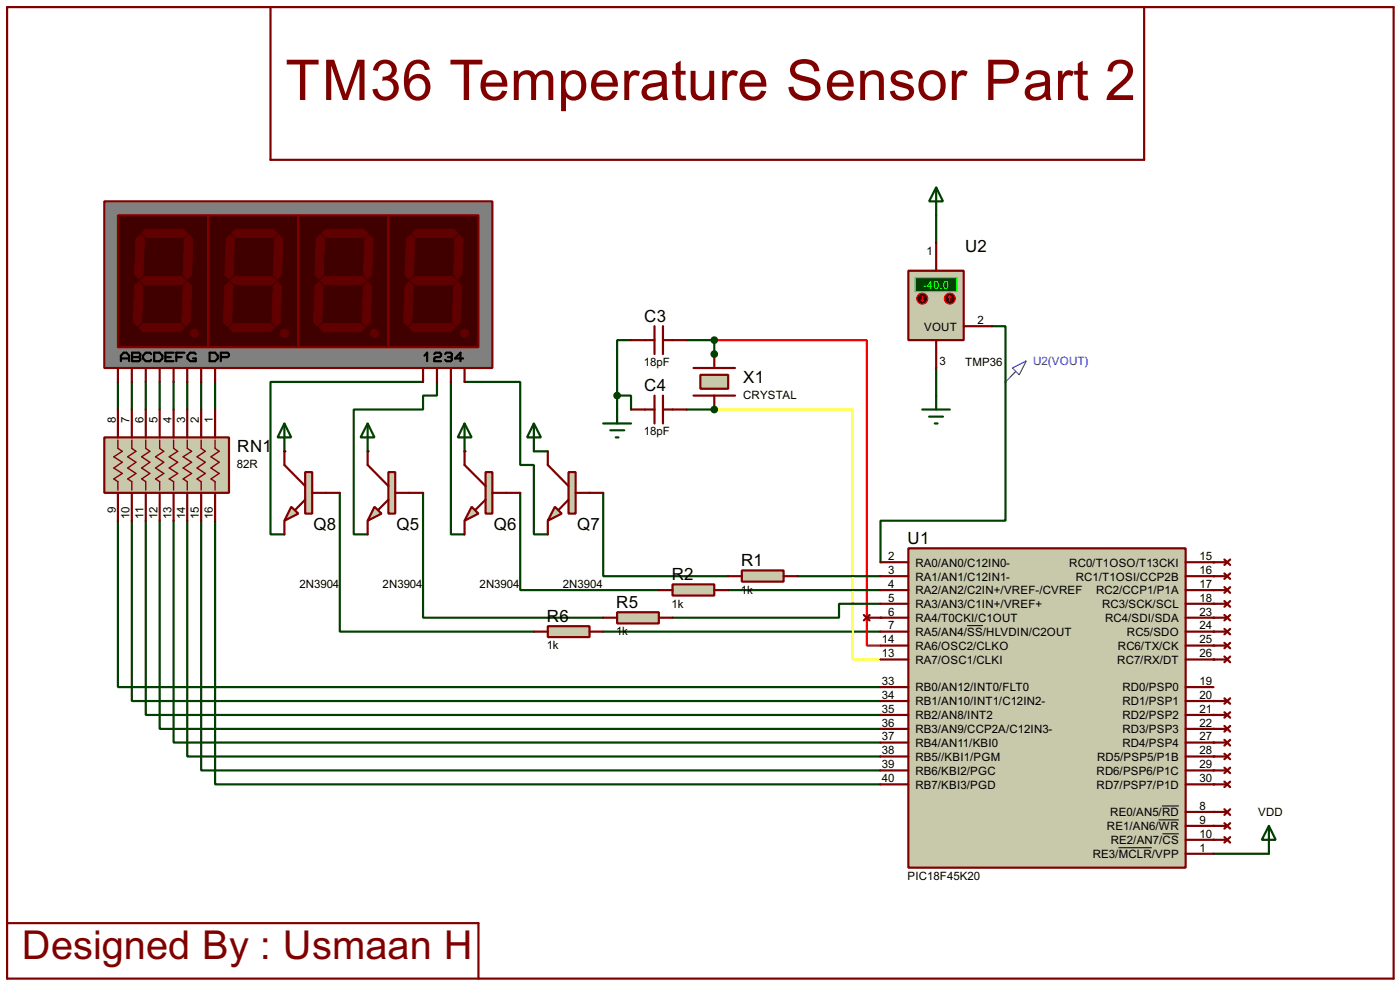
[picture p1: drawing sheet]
<svg xmlns="http://www.w3.org/2000/svg" width="256mm" height="180mm" viewBox="0 0 256 180" stroke-linecap="round" stroke-linejoin="round" font-family="sans-serif">
<circle cx="130.9" cy="75" r=".2" fill="#004000"/>
<path d="M125.8 75h5.1" fill="none" stroke="#004000" stroke-width=".4"/>
<circle cx="130.9" cy="64.8" r=".2" fill="#004000"/>
<g fill="none" stroke="#004000" stroke-width=".4">
<path d="M21.6 69.9v5.1M24.2 69.9v5.1M26.7 69.9v5.1M29.3 69.9v5.1M31.8 69.9v5.1M34.3 69.9v5.1M36.9 69.9v5.1M39.4 69.9v5.1M113.1 72.4h2.5v2.6M113.1 72.4v2.6M115.6 62.3h-2.5v10.1M125.8 62.3h5.1v2.5"/>
<path d="M77.5 90.2v22.9h33"/>
</g>
<circle cx="67.4" cy="82.6" r=".2" fill="#004000"/>
<path d="M80.1 69.9v2.5h-2.6v2.6h-12.7v22.8h2.6M95.3 90.2v17.8h25.4" fill="none" stroke="#004000" stroke-width=".4"/>
<circle cx="85.1" cy="82.6" r=".2" fill="#004000"/>
<path d="M82.6 69.9v27.9h2.5M85.1 69.9h10.2v15.2h2.5v12.7h2.6M62.3 90.2v25.4h35.5M97.8 82.6h2.6M110.5 90.2v15.3h22.9" fill="none" stroke="#004000" stroke-width=".4"/>
<circle cx="52.1" cy="82.6" r=".2" fill="#004000"/>
<path d="M171.5 39.4v5.1M181.7 59.7h2.5v10.2M77.5 69.9h-27.9v27.9h2.5M171.5 67.4v5" fill="none" stroke="#004000" stroke-width=".4"/>
<circle cx="161.3" cy="113.1" r=".2" fill="#004000"/>
<path d="M21.6 95.3v30.5h139.7M24.2 95.3v33h137.1M26.7 95.3v35.6h134.6M29.3 95.3v38.1h132M31.8 95.3v40.6h129.5M34.3 95.3v43.2h127M36.9 95.3v45.7h124.4M39.4 95.3v48.3h121.9M110.5 115.6h50.8" fill="none" stroke="#004000" stroke-width=".4"/>
<path d="M130.9 62.3h27.9v55.9h2.5" fill="none" stroke="#f00" stroke-width=".4"/>
<path d="M130.9 75h25.4v45.7h5" fill="none" stroke="#ff0" stroke-width=".4"/>
<g fill="#004000">
<circle cx="222.3" cy="102.9" r=".2"/>
<circle cx="222.3" cy="110.5" r=".2"/>
<circle cx="222.3" cy="113.1" r=".2"/>
<circle cx="222.3" cy="115.6" r=".2"/>
<circle cx="222.3" cy="118.2" r=".2"/>
<circle cx="222.3" cy="120.7" r=".2"/>
<circle cx="222.3" cy="128.3" r=".2"/>
<circle cx="222.3" cy="130.9" r=".2"/>
<circle cx="222.3" cy="133.4" r=".2"/>
<circle cx="222.3" cy="135.9" r=".2"/>
<circle cx="222.3" cy="138.5" r=".2"/>
<circle cx="222.3" cy="141" r=".2"/>
<circle cx="222.3" cy="143.6" r=".2"/>
<circle cx="222.3" cy="148.6" r=".2"/>
<circle cx="222.3" cy="151.2" r=".2"/>
<circle cx="222.3" cy="153.7" r=".2"/>
</g>
<path d="M222.3 156.3h10.2" fill="none" stroke="#004000" stroke-width=".4"/>
<g fill="#004000">
<circle cx="222.3" cy="105.5" r=".2"/>
<circle cx="222.3" cy="108" r=".2"/>
</g>
<path d="M184.2 69.9v25.4h-22.9v7.6M133.4 108h27.9M146.1 105.5h15.2M161.3 110.5h-7.6v2.6h-30.5M232.5 151.2l1.2 2.5h-2.5zM232.5 151.2v5.1" fill="none" stroke="#004000" stroke-width=".4"/>
<g fill="none" stroke="#800000" stroke-width=".4">
<path d="M1.3 1.3h254v177.8h-254zM49.6 1.3v28h160v-28M127.1 67.4h7.6M127.1 72.4h7.6M158.3 112.6l1 1M158.8 113.1h2.5M159.3 112.6l-1 1M222.3 113.1h2.5M222.3 102.9h2.5M222.3 105.5h2.5M222.3 108h2.5M222.3 110.5h2.5"/>
<path d="M222.3 115.6h2.5M224.3 102.4l1.1 1M224.3 105l1.1 1M224.3 107.5l1.1 1M224.3 110l1.1 1.1M224.3 112.6l1.1 1M224.3 115.1l1.1 1M225.4 102.4l-1.1 1M225.4 105l-1.1 1M225.4 107.5l-1.1 1M225.4 110l-1.1 1.1M225.4 112.6l-1.1 1"/>
<path d="M225.4 115.1l-1.1 1M222.3 133.4h2.5M222.3 135.9h2.5M222.3 138.5h2.5M222.3 130.9h2.5M224.3 132.9l1.1 1M224.3 135.4l1.1 1.1M224.3 138l1.1 1M224.3 130.4l1.1 1M225.4 132.9l-1.1 1M225.4 135.4l-1.1 1.1M225.4 138l-1.1 1"/>
<path d="M225.4 130.4l-1.1 1M222.3 143.6h2.5M222.3 141h2.5M222.3 148.6h2.5M222.3 151.2h2.5M222.3 153.7h2.5M224.3 143.1l1.1 1M224.3 140.5l1.1 1M224.3 148.1l1.1 1.1M224.3 150.7l1.1 1M224.3 153.2l1.1 1M225.4 143.1l-1.1 1"/>
<path d="M225.4 140.5l-1.1 1M225.4 148.1l-1.1 1.1M225.4 150.7l-1.1 1M225.4 153.2l-1.1 1M1.3 169h86.4v10.1"/>
</g>
<path d="M128.3 68.6h5.1v2.6h-5.1z" fill="#c8c8aa" stroke="#800000" stroke-width=".4"/>
<path d="M119.9 59.7v5.1M121.5 59.7v5.1M115.6 62.3h4.3M115.6 75h4.3M119.9 72.4v5.1M121.5 72.4v5.1M121.5 62.3h4.3M121.5 75h4.3M130.9 64.8v2.6M130.9 72.4v2.6" fill="none" stroke="#800000" stroke-width=".4"/>
<g fill="#004000" stroke="#004000" stroke-width=".4">
<circle cx="130.8" cy="75" r=".5"/>
<circle cx="130.8" cy="64.8" r=".5"/>
<circle cx="113" cy="72.4" r=".5"/>
<circle cx="130.8" cy="62.3" r=".5"/>
</g>
<path d="M110.5 77.5h5.1M111.8 78.8h2.6M113.1 75v2.5M112.8 80.1h.5" fill="none" stroke="#004000" stroke-width=".4"/>
<path d="M19.1 80.1h22.9v10.1h-22.9z" fill="#c8c8aa" stroke="#800000" stroke-width=".4"/>
<path d="M21.6 80.6v1.5l.8 .5-1.5 1 1.5 1-1.5 1.1 1.5 1-1.5 1 .7 .5v1.5M24.2 80.6v1.5l.7 .5-1.5 1 1.5 1-1.5 1.1 1.5 1-1.5 1 .8 .5v1.5M26.7 80.6v1.5l.8 .5-1.5 1 1.5 1-1.5 1.1 1.5 1-1.5 1 .7 .5v1.5M29.3 80.6v1.5l.7 .5-1.5 1 1.5 1-1.5 1.1 1.5 1-1.5 1 .8 .5v1.5M31.8 80.6v1.5l.8 .5-1.6 1 1.6 1-1.6 1.1 1.6 1-1.6 1 .8 .5v1.5M34.3 80.6v1.5l.8 .5-1.5 1 1.5 1-1.5 1.1 1.5 1-1.5 1 .7 .5v1.5M36.9 80.6v1.5l.7 .5-1.5 1 1.5 1-1.5 1.1 1.5 1-1.5 1 .8 .5v1.5M39.4 80.6v1.5l.8 .5-1.5 1 1.5 1-1.5 1.1 1.5 1-1.5 1 .7 .5v1.5" fill="none" stroke="#800000" stroke-width=".25"/>
<g fill="none" stroke="#800000" stroke-width=".4">
<path d="M21.6 75v5.1M24.2 75v5.1M26.7 75v5.1M29.3 75v5.1M31.8 75v5.1M34.3 75v5.1M36.9 75v5.1M39.4 75v5.1M21.6 90.2v5.1M24.2 90.2v5.1M26.7 90.2v5.1M29.3 90.2v5.1"/>
<path d="M31.8 90.2v5.1M34.3 90.2v5.1M36.9 90.2v5.1M39.4 90.2v5.1"/>
</g>
<path d="M19.1 36.9h71.1v30.5h-71.1z" fill="#808080" stroke="#800000" stroke-width=".4"/>
<path d="M21.6 39.4h16.6v24.2h-16.6z" fill="#400000" stroke="#800000" stroke-width=".4"/>
<g fill="#600000" stroke="#600000" stroke-width=".18">
<path d="M26 42.7l.7-.7h6.9l.7 .7-.7 .8h-6.9z" fill-rule="evenodd"/>
<path d="M33.8 43.7l.8-.7 .8 .7-.3 6.6-.8 .8-.7-.8z" fill-rule="evenodd"/>
<path d="M25.7 51.4l.8-.8h6.8l.8 .8-.8 .7h-6.8z" fill-rule="evenodd"/>
<path d="M24.9 43.7l.8-.7 .8 .7-.3 6.6-.7 .8-.8-.8z" fill-rule="evenodd"/>
<path d="M33.6 52.4l.7-.8 .8 .8-.2 6.6-.8 .7-.8-.7z" fill-rule="evenodd"/>
<path d="M25.5 60l.7-.8h6.9l.7 .8-.7 .8h-6.9z" fill-rule="evenodd"/>
<path d="M24.7 52.4l.8-.8 .7 .8-.2 6.6-.8 .7-.8-.7z" fill-rule="evenodd"/>
</g>
<path d="M38.2 39.4h16.5v24.2h-16.5z" fill="#400000" stroke="#800000" stroke-width=".4"/>
<g fill="#600000" stroke="#600000" stroke-width=".18">
<path d="M42.5 42.7l.7-.7h6.9l.8 .7-.8 .8h-6.9z" fill-rule="evenodd"/>
<path d="M50.3 43.7l.8-.7 .8 .7-.3 6.6-.7 .8-.8-.8z" fill-rule="evenodd"/>
<path d="M42.2 51.4l.8-.8h6.8l.8 .8-.8 .7h-6.8z" fill-rule="evenodd"/>
<path d="M41.5 43.7l.7-.7 .8 .7-.3 6.6-.7 .8-.8-.8z" fill-rule="evenodd"/>
<path d="M50.1 52.4l.8-.8 .7 .8-.2 6.6-.8 .7-.8-.7z" fill-rule="evenodd"/>
<path d="M42 60l.7-.8h6.9l.7 .8-.7 .8h-6.9z" fill-rule="evenodd"/>
<path d="M41.2 52.4l.8-.8 .7 .8-.2 6.6-.8 .7-.8-.7z" fill-rule="evenodd"/>
<circle cx="35.6" cy="61" r=".75"/>
<circle cx="52.1" cy="61" r=".75"/>
</g>
<path d="M54.7 39.4h16.5v24.2h-16.5z" fill="#400000" stroke="#800000" stroke-width=".4"/>
<g fill="#600000" stroke="#600000" stroke-width=".18">
<path d="M59 42.7l.7-.7h6.9l.8 .7-.8 .8h-6.9z" fill-rule="evenodd"/>
<path d="M66.9 43.7l.7-.7 .8 .7-.3 6.6-.7 .8-.8-.8z" fill-rule="evenodd"/>
<path d="M59.5 50.6h6.8l.8 .8-.8 .7h-6.8l-.8-.7z" fill-rule="evenodd"/>
<path d="M58 43.7l.7-.7 .8 .7-.3 6.6-.7 .8-.8-.8z" fill-rule="evenodd"/>
<path d="M66.6 52.4l.8-.8 .7 .8-.2 6.6-.8 .7-.8-.7z" fill-rule="evenodd"/>
<path d="M58.5 60l.7-.8h6.9l.8 .8-.8 .8h-6.9z" fill-rule="evenodd"/>
<path d="M57.7 52.4l.8-.8 .7 .8-.2 6.6-.8 .7-.7-.7z" fill-rule="evenodd"/>
<circle cx="68.6" cy="61" r=".75"/>
</g>
<path d="M71.2 39.4h16.5v24.2h-16.5z" fill="#400000" stroke="#800000" stroke-width=".4"/>
<g fill="#600000" stroke="#600000" stroke-width=".18">
<path d="M75.5 42.7l.8-.7h6.8l.8 .7-.8 .8h-6.8z" fill-rule="evenodd"/>
<path d="M83.4 43.7l.7-.7 .8 .7-.3 6.6-.7 .8-.8-.8z" fill-rule="evenodd"/>
<path d="M75.2 51.4l.8-.8h6.9l.7 .8-.7 .7h-6.9z" fill-rule="evenodd"/>
<path d="M74.5 43.7l.7-.7 .8 .7-.3 6.6-.7 .8-.8-.8z" fill-rule="evenodd"/>
<path d="M83.9 51.6l.7 .8-.2 6.6-.8 .7-.7-.7 .2-6.6z" fill-rule="evenodd"/>
<path d="M75 60l.7-.8h6.9l.8 .8-.8 .8h-6.9z" fill-rule="evenodd"/>
<path d="M74.2 52.4l.8-.8 .7 .8-.2 6.6-.8 .7-.7-.7z" fill-rule="evenodd"/>
<circle cx="85.1" cy="61" r=".75"/>
</g>
<g fill="none" stroke="#000" stroke-width=".4">
<path d="M22.2 66.1v-1l.5-.5h.5l.5 .5v1M22.2 65.6h1.5M24.2 64.6h1.3l.2 .2v.3l-.2 .3 .2 .2v.3l-.2 .2h-1.3zM24.2 65.4h1.3M27.7 64.8l-.2-.2h-.8l-.5 .5v.5l.5 .5h.8l.2-.2M28.3 64.6h1l.5 .5v.5l-.5 .5h-1zM30.3 65.4h1M31.8 64.6h-1.5v1.5h1.5M32.3 65.4h1M33.8 64.6h-1.5v1.5M35.9 64.8l-.3-.2h-.7l-.5 .5v.5l.5 .5h1v-.5h-.5M38.4 64.6h1l.5 .5v.5l-.5 .5h-1z"/>
<path d="M40.5 65.4h1.2l.3-.3v-.3l-.3-.2h-1.2v1.5M77.8 65.1l.5-.5v1.5M79.6 64.8l.2-.2h.8l.2 .2v.3l-.2 .3h-.8l-.2 .2v.5h1.2M81.6 64.8l.2-.2h.8l.2 .2v.3l-.2 .3M82.1 65.4h.5M82.6 65.4l.2 .2v.3l-.2 .2h-.8l-.2-.2M84.9 65.6h-1.5l1-1v1.5"/>
</g>
<path d="M21.6 67.4v2.5M24.2 67.4v2.5M26.7 67.4v2.5M29.3 67.4v2.5M31.8 67.4v2.5M34.3 67.4v2.5M36.9 67.4v2.5M39.4 67.4v2.5M77.5 67.4v2.5M80.1 67.4v2.5M82.6 67.4v2.5M85.1 67.4v2.5" fill="none" stroke="#800000" stroke-width=".4"/>
<path d="M135.9 104.4h7.7v2.1h-7.7z" fill="#c8c8aa" stroke="#800000" stroke-width=".4"/>
<path d="M133.4 105.5h2.5M143.6 105.5h2.5" fill="none" stroke="#800000" stroke-width=".4"/>
<path d="M123.2 107h7.7v2h-7.7z" fill="#c8c8aa" stroke="#800000" stroke-width=".4"/>
<path d="M120.7 108h2.5M130.9 108h2.5" fill="none" stroke="#800000" stroke-width=".4"/>
<path d="M113.1 112.1h7.6v2h-7.6z" fill="#c8c8aa" stroke="#800000" stroke-width=".4"/>
<path d="M110.5 113.1h2.6M120.7 113.1h2.5" fill="none" stroke="#800000" stroke-width=".4"/>
<path d="M100.4 114.6h7.6v2h-7.6z" fill="#c8c8aa" stroke="#800000" stroke-width=".4"/>
<path d="M97.8 115.6h2.6M108 115.6h2.5" fill="none" stroke="#800000" stroke-width=".4"/>
<path d="M52.1 77.5l1.3 2.6h-2.5zM52.1 77.5v5.1M67.4 77.5l1.2 2.6h-2.5zM67.4 77.5v5.1" fill="none" stroke="#004000" stroke-width=".4"/>
<path d="M68.6 92.8l1.3 1.2-2.5 1.3z" fill="#c8c8aa" stroke="#800000" stroke-width=".4"/>
<path d="M71.2 86.4h1.2v7.6h-1.2z" fill="#c8c8aa" stroke="#800000" stroke-width=".4"/>
<path d="M67.4 82.6v2.5l3.8 3.9M67.4 95.3v2.5M71.2 91.5l-1.8 1.8M72.4 90.2h5.1" fill="none" stroke="#800000" stroke-width=".4"/>
<path d="M85.1 77.5l1.3 2.6h-2.5zM85.1 77.5v5.1" fill="none" stroke="#004000" stroke-width=".4"/>
<path d="M86.4 92.8l1.3 1.2-2.6 1.3z" fill="#c8c8aa" stroke="#800000" stroke-width=".4"/>
<path d="M89 86.4h1.2v7.6h-1.2z" fill="#c8c8aa" stroke="#800000" stroke-width=".4"/>
<path d="M85.1 82.6v2.5l3.9 3.9M85.1 95.3v2.5M89 91.5l-1.8 1.8M90.2 90.2h5.1" fill="none" stroke="#800000" stroke-width=".4"/>
<path d="M97.8 77.5l1.3 2.6h-2.5zM97.8 77.5v5.1" fill="none" stroke="#004000" stroke-width=".4"/>
<path d="M101.7 92.8l1.2 1.2-2.5 1.3z" fill="#c8c8aa" stroke="#800000" stroke-width=".4"/>
<path d="M104.2 86.4h1.3v7.6h-1.3z" fill="#c8c8aa" stroke="#800000" stroke-width=".4"/>
<path d="M100.4 82.6v2.5l3.8 3.9M100.4 95.3v2.5M104.2 91.5l-1.8 1.8M105.5 90.2h5" fill="none" stroke="#800000" stroke-width=".4"/>
<path d="M53.4 92.8l1.3 1.2-2.6 1.3z" fill="#c8c8aa" stroke="#800000" stroke-width=".4"/>
<path d="M55.9 86.4h1.3v7.6h-1.3z" fill="#c8c8aa" stroke="#800000" stroke-width=".4"/>
<path d="M52.1 82.6v2.5l3.8 3.9M52.1 95.3v2.5M55.9 91.5l-1.7 1.8M57.2 90.2h5.1M222.3 128.3h2.5M224.3 127.8l1.1 1M225.4 127.8l-1.1 1" fill="none" stroke="#800000" stroke-width=".4"/>
<path d="M166.4 49.6h10.2v12.7h-10.2z" fill="#c8c8aa" stroke="#800000" stroke-width=".4"/>
<path d="M167.7 50.9h7.6v2.5h-7.6z" fill="#004000" stroke="#0f0" stroke-width=".2"/>
<path d="M171.5 44.5v5.1M176.6 59.7h5.1M171.5 62.3v5.1" fill="none" stroke="#800000" stroke-width=".4"/>
<circle cx="174" cy="54.7" r="1" fill="#400000" stroke="#f00" stroke-width=".2"/>
<path d="M174 54.2l-.2 .2M174 54.2l.3 .2M174 54.2v1" fill="none" stroke="#f00" stroke-width=".2"/>
<circle cx="168.9" cy="54.7" r="1" fill="#400000" stroke="#f00" stroke-width=".2"/>
<path d="M168.7 54.9l.3 .3M169 54.2v1M169.2 54.9l-.2 .3" fill="none" stroke="#f00" stroke-width=".2"/>
<path d="M171.5 34.3l1.3 2.6h-2.6zM171.5 34.3v5.1M169 75h5M170.2 76.3h2.6M171.3 77.5h.5M171.5 72.4v2.6" fill="none" stroke="#004000" stroke-width=".4"/>
<path d="M185.5 67.4l2.5-1.3-1.3 2.5zM186 68.1l-1.8 1.8" fill="none" stroke="#0000c0" stroke-width=".2"/>
<path d="M222.3 118.2h2.5M224.3 117.7l1.1 1M225.4 117.7l-1.1 1M222.3 120.7h2.5M224.3 120.2l1.1 1M225.4 120.2l-1.1 1" fill="none" stroke="#800000" stroke-width=".4"/>
<path d="M166.4 100.4h50.8v58.4h-50.8z" fill="#c8c8aa" stroke="#800000" stroke-width=".4"/>
<g fill="none" stroke="#800000" stroke-width=".4">
<path d="M161.3 113.1h5.1M161.3 115.6h5.1M161.3 118.2h5.1M161.3 102.9h5.1M161.3 110.5h5.1M161.3 105.5h5.1M161.3 108h5.1M217.2 113.1h5.1M217.2 115.6h5.1M217.2 118.2h5.1M217.2 102.9h5.1M217.2 110.5h5.1"/>
<path d="M217.2 105.5h5.1M217.2 108h5.1M161.3 120.7h5.1M161.3 125.8h5.1M161.3 128.3h5.1M161.3 130.9h5.1M161.3 133.4h5.1M161.3 135.9h5.1M161.3 138.5h5.1M217.2 120.7h5.1M217.2 125.8h5.1M217.2 128.3h5.1"/>
<path d="M217.2 130.9h5.1M217.2 133.4h5.1M217.2 135.9h5.1M217.2 138.5h5.1M161.3 141h5.1M161.3 143.6h5.1M217.2 141h5.1M217.2 143.6h5.1M217.2 148.6h5.1M217.2 151.2h5.1M217.2 153.7h5.1M217.2 156.3h5.1"/>
</g>
<path d="M177.2 114.5h2.9M204.9 155.2h6.1M212.3 150.1h3.7M212.9 147.5h3.1M213 152.6h3" fill="none" stroke="#000" stroke-width=".18"/>
<text font-size="11.5" fill="#800000" x="52.3" y="18.3">TM36 Temperature Sensor Part 2</text>
<text font-size="8.2" fill="#800000" x="4" y="175.6">Designed By : Usmaan H</text>
<g font-size="3.5">
<text x="176.8" y="46.2">U2</text>
<text x="118" y="58.9">C3</text>
<text x="118" y="71.6">C4</text>
<text x="136.2" y="70.1">X1</text>
<text x="43.5" y="82.8">RN1</text>
<text x="57.5" y="97">Q8</text>
<text x="72.7" y="97">Q5</text>
<text x="90.5" y="97">Q6</text>
<text x="105.7" y="97">Q7</text>
<text x="166.3" y="99.6">U1</text>
<text x="123.1" y="106.2">R2</text>
<text x="135.8" y="103.6">R1</text>
<text x="100.2" y="113.8">R6</text>
<text x="112.9" y="111.3">R5</text>
</g>
<g font-size="2.4">
<text x="169.7" y="46.6">1</text>
<text x="179.1" y="59.3">2</text>
<text x="169.3" y="60.5">VOUT</text>
<text x="118" y="67">18pF</text>
<text x="172.1" y="66.8">3</text>
<text x="176.8" y="67">TMP36</text>
<text x="21.2" y="77.5" transform="rotate(-90 21.2 77.5)">8</text>
<text x="23.7" y="77.5" transform="rotate(-90 23.7 77.5)">7</text>
<text x="26.3" y="77.5" transform="rotate(-90 26.3 77.5)">6</text>
<text x="28.8" y="77.5" transform="rotate(-90 28.8 77.5)">5</text>
<text x="31.4" y="77.5" transform="rotate(-90 31.4 77.5)">4</text>
<text x="33.9" y="77.5" transform="rotate(-90 33.9 77.5)">3</text>
<text x="36.4" y="77.5" transform="rotate(-90 36.4 77.5)">2</text>
<text x="39" y="77.5" transform="rotate(-90 39 77.5)">1</text>
<text x="136.1" y="73">CRYSTAL</text>
<text x="118" y="79.7">18pF</text>
<text x="43.4" y="85.7">82R</text>
<text x="21.2" y="93.9" transform="rotate(-90 21.2 93.9)">9</text>
<text x="23.7" y="95.1" transform="rotate(-90 23.7 95.1)">10</text>
<text x="26.3" y="94.9" transform="rotate(-90 26.3 94.9)">11</text>
<text x="28.8" y="95.1" transform="rotate(-90 28.8 95.1)">12</text>
<text x="31.4" y="95.1" transform="rotate(-90 31.4 95.1)">13</text>
<text x="33.9" y="95.1" transform="rotate(-90 33.9 95.1)">14</text>
<text x="36.4" y="95.1" transform="rotate(-90 36.4 95.1)">15</text>
<text x="39" y="95.1" transform="rotate(-90 39 95.1)">16</text>
<text x="54.9" y="107.7">2N3904</text>
<text x="70.1" y="107.7">2N3904</text>
<text x="87.9" y="107.7">2N3904</text>
<text x="103.1" y="107.7">2N3904</text>
<text x="162.7" y="102.5">2</text>
<text x="162.7" y="105.1">3</text>
<text x="162.7" y="107.6">4</text>
<text x="167.7" y="103.7">RA0/AN0/C12IN0-</text>
<text x="167.7" y="106.3">RA1/AN1/C12IN1-</text>
<text x="195.9" y="103.7">RC0/T1OSO/T13CKI</text>
<text x="197.1" y="106.3">RC1/T1OSI/CCP2B</text>
<text x="219.8" y="102.5">15</text>
<text x="219.8" y="105.1">16</text>
<text x="219.8" y="107.6">17</text>
<text x="123" y="111.2">1k</text>
<text x="135.7" y="108.7">1k</text>
<text x="162.7" y="112.7">6</text>
<text x="162.7" y="110.1">5</text>
<text x="167.7" y="113.9">RA4/T0CKI/C1OUT</text>
<text x="167.7" y="108.8">RA2/AN2/C2IN+/VREF-/CVREF</text>
<text x="167.7" y="111.3">RA3/AN3/C1IN+/VREF+</text>
<text x="200.8" y="108.8">RC2/CCP1/P1A</text>
<text x="201.9" y="111.3">RC3/SCK/SCL</text>
<text x="202.4" y="113.9">RC4/SDI/SDA</text>
<text x="219.8" y="110.1">18</text>
<text x="219.8" y="112.7">23</text>
<text x="100.2" y="118.8">1k</text>
<text x="112.9" y="116.3">1k</text>
<text x="161.6" y="117.8">14</text>
<text x="162.7" y="115.2">7</text>
<text x="167.7" y="116.4">RA5/AN4/SS/HLVDIN/C2OUT</text>
<text x="167.7" y="119">RA6/OSC2/CLKO</text>
<text x="204.8" y="119">RC6/TX/CK</text>
<text x="206.4" y="116.4">RC5/SDO</text>
<text x="219.8" y="115.2">24</text>
<text x="219.8" y="117.8">25</text>
<text x="161.6" y="120.3">13</text>
<text x="161.6" y="125.4">33</text>
<text x="167.7" y="121.5">RA7/OSC1/CLKI</text>
<text x="204.7" y="121.5">RC7/RX/DT</text>
<text x="219.8" y="120.3">26</text>
<text x="219.8" y="125.4">19</text>
<text x="161.6" y="127.9">34</text>
<text x="161.6" y="130.5">35</text>
<text x="167.7" y="126.6">RB0/AN12/INT0/FLT0</text>
<text x="167.7" y="129.1">RB1/AN10/INT1/C12IN2-</text>
<text x="167.7" y="131.7">RB2/AN8/INT2</text>
<text x="205.6" y="126.6">RD0/PSP0</text>
<text x="205.6" y="129.1">RD1/PSP1</text>
<text x="205.6" y="131.7">RD2/PSP2</text>
<text x="219.8" y="127.9">20</text>
<text x="219.8" y="130.5">21</text>
<text x="161.6" y="133">36</text>
<text x="161.6" y="135.5">37</text>
<text x="167.7" y="134.2">RB3/AN9/CCP2A/C12IN3-</text>
<text x="167.7" y="136.7">RB4/AN11/KBI0</text>
<text x="205.6" y="134.2">RD3/PSP3</text>
<text x="205.6" y="136.7">RD4/PSP4</text>
<text x="219.8" y="133">22</text>
<text x="219.8" y="135.5">27</text>
<text x="161.6" y="138.1">38</text>
<text x="161.6" y="140.6">39</text>
<text x="161.6" y="143.2">40</text>
<text x="167.7" y="139.3">RB5//KBI1/PGM</text>
<text x="167.7" y="141.8">RB6/KBI2/PGC</text>
<text x="200.9" y="141.8">RD6/PSP6/P1C</text>
<text x="201" y="139.3">RD5/PSP5/P1B</text>
<text x="219.8" y="138.1">28</text>
<text x="219.8" y="140.6">29</text>
<text x="219.8" y="143.2">30</text>
<text x="167.7" y="144.4">RB7/KBI3/PGD</text>
<text x="200.9" y="144.4">RD7/PSP7/P1D</text>
<text x="203.4" y="149.4">RE0/AN5/RD</text>
<text x="219.8" y="148.2">8</text>
<text x="230.5" y="149.4">VDD</text>
<text x="202.8" y="152">RE1/AN6/WR</text>
<text x="203.5" y="154.5">RE2/AN7/CS</text>
<text x="219.8" y="150.8">9</text>
<text x="219.8" y="153.3">10</text>
<text x="219.8" y="155.9">1</text>
<text x="166.2" y="161">PIC18F45K20</text>
<text x="200.2" y="157.1">RE3/MCLR/VPP</text>
</g>
<text font-size="2.4" fill="#0f0" x="169.1" y="52.9">-40.0</text>
<text font-size="2.4" fill="#0000c0" x="189.3" y="66.9">U2(VOUT)</text>
</svg>
